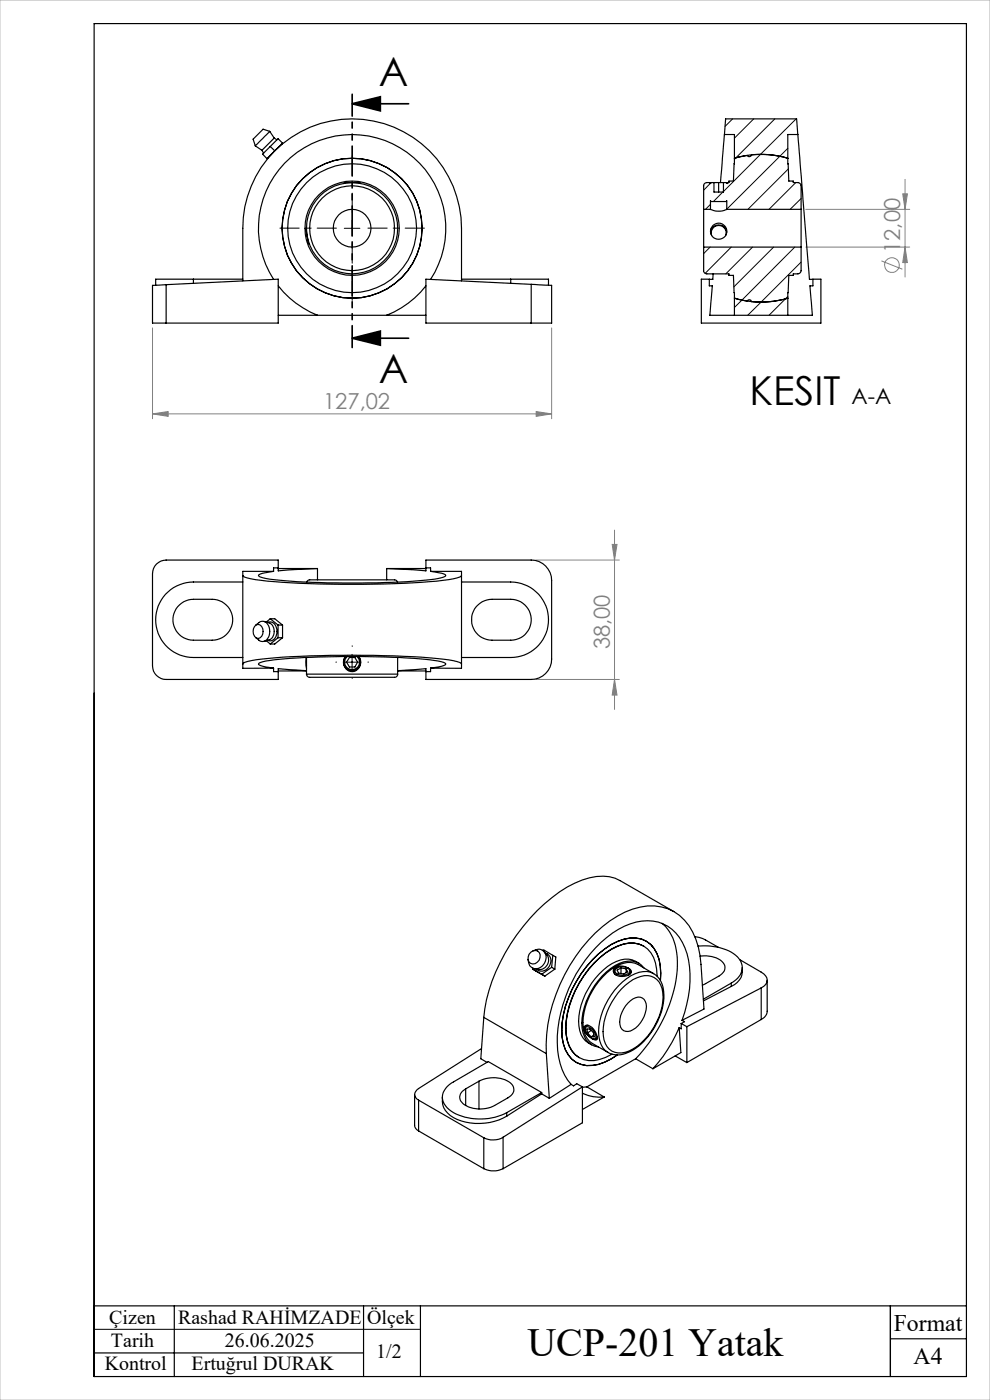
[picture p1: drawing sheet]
<svg xmlns="http://www.w3.org/2000/svg" width="210mm" height="297mm" viewBox="0 0 210 297" stroke-linecap="round" stroke-linejoin="round" font-family="sans-serif">
<g fill="none" stroke="#808080" stroke-width=".21">
<path d="M192 38.1v20.7M170.9 44.4h22.1M170.9 52.4h22.1M187 55.3l4.4 1.8M191.5 41.1h1l-.5 3.3zM192 52.4l.5 3.3h-1zM32.3 69.6v19.2M117 69.6v19.2M32.3 87.8l3.4-.5v1zM32.3 87.8h84.7M113.7 87.3l3.3 .5-3.3 .5zM113.7 118.8h17.7"/>
<path d="M129.9 115.5h1l-.5 3.3zM130.4 112.5v38M113.7 144.1h17.7M130.4 144.1l.5 3.4h-1z"/>
<circle cx="189.2" cy="56.2" r="1.56"/>
</g>
<path d="M74.7 22l6-1.5v3zM74.7 22h12M74.7 71.8l6-1.6v3zM74.7 71.8h12" fill="none" stroke="#000" stroke-width=".35"/>
<path d="M74.7 137.1v-.1M71.4 140.5h-.2M74.7 143.8v.1M78 140.5h.2" fill="none" stroke="#000" stroke-width=".21" stroke-dasharray="15.2 1.3 1.3 1.3"/>
<path d="M71.4 48.4h-12M74.7 45.1v-12M74.7 51.7v12M78 48.4h12" fill="none" stroke="#000" stroke-width=".21" stroke-dasharray="15.2 1.3 1.3 1.3" stroke-dashoffset="11.1"/>
<path d="M73 48.4h3.3M74.7 46.7v3.4M74.7 138.8v3.3M73 140.5h3.3M20 282h69.2" fill="none" stroke="#000" stroke-width=".21"/>
<path d="M74.7 20v53.7" fill="none" stroke="#000" stroke-width=".35" stroke-dasharray="6.3 1.3 1.3 1.3 1.3 1.3" stroke-dashoffset="1.7"/>
<path d="M20 5h185v287h-185zM20 277h185M37 277v15M77.1 277v15M89.2 277v15M188.9 277v15M20 287h57.1M188.9 284h16.1" fill="none" stroke="#000" stroke-width=".25"/>
<path d="M0 0h210v297h-210z" fill="none" stroke="#c0c0c0" stroke-width=".21"/>
<path d="M74.7 22l6-1.5v3zM74.7 71.8l6-1.6v3z" fill="#000"/>
<g fill="#808080">
<path d="M113.7 87.3l3.3 .5-3.3 .5zM32.3 87.8l3.4-.5v1z"/>
<path d="M129.9 115.5h1l-.5 3.3zM130.4 144.1l.5 3.4h-1zM191.5 41.1h1l-.5 3.3zM192 52.4l.5 3.3h-1z"/>
</g>
<g fill="none" stroke="#000" stroke-width=".25">
<path d="M54.2 30.9l1.4 1M55.6 31.9l.3 .6M55.7 32.7l3.3-3.3 .9 1-3.3 3.3zM56.9 33.4v.1M57.2 27.9l-3 3M57.2 27.9l1 1.4-2.6 2.6M57.2 27.9l-1.4-.5-1.8 1.8-.3 .3 .5 1.4M57.3 31.1l1 .9M58.1 29.3l.6 .4M59.7 30.6l.1 .1M72.9 38.9a1.1 1.1 0 0 1 1.2-.2h1.2a1.1 1.1 0 0 1 1.2 .2M150.5 38.7l.3 .1"/>
<path d="M150.5 38.7h-.6a.66 .66 0 0 0-.6 .7v5M150.5 38.7l.1 .2 .2-.2h3.2l.2 .2 .2-.2M151.4 38.7v2h2.1v-2M152.4 38.7v2M153.7 28.5l-.9 10.2M153.7 28.5h2.1v6.2l-.2 3.7h-1v.3h-.2M153.7 28.5l.2-3.3h15.1l.2 3.3M154.4 38.7l-.3 .1M155.8 33.6a20 20 0 0 1 11.3 0 20.2 20.2 0 0 0-7.7-.8 .5 .5 0 0 1-.4 .4 .5 .5 0 0 1-.5-.2zM169.2 28.5h-2.1v6.2l.2 3.7h1v.3h1a.73 .73 0 0 1 .6 .7v5M169.2 28.5l2.5 30.8h.7M41 59.2h-8v1.3"/>
<path d="M41 59.2h10.5M41 59.2v.9M51.5 59.6v-11.2a23.2 23.2 0 0 1 23.2-23.2 23.2 23.2 0 0 1 23.2 23.2v11.2M58 59.3a19.9 19.9 0 0 1 16.7-30.8 19.9 19.9 0 0 1 16.6 30.8M65 48.3l-.1 .2 .5 3.2 .3 .1M97.9 59.2h10.4M108.3 59.2h8v1.3M108.3 59.2v.9M148.8 59.2h1.7v1.4h.6l-.5 6.3h21.7l-.5-6.3h.6v-1.4h1.7v9.3h-25.3zM149.3 44.4v8M149.3 52.4v5a.66 .66 0 0 0 .6 .7h4.7v.3h1l.2 3.7v4.8M149.3 44.4h1.4"/>
<path d="M149.3 52.4h20.6M150.7 44.4a4 4 0 0 0 3.5 0M150.7 44.4v-1.8l.1 .2h3.2l.2-.2v1.8M150.7 49.3a1.72 1.72 0 0 1 1.8-1.6 1.72 1.72 0 0 1 1.7 1.6M151 49.9a1.58 1.58 0 0 1 1.4-2.1 1.58 1.58 0 0 1 1.5 2.1M151.3 58.1l-.1 1.2h-.7M154.2 44.4h15.7M169.9 44.4v8M169.9 52.4v5a.73 .73 0 0 1-.6 .7h-1v.3h-1l-.2 3.7v4.8M35.2 60.4l-2.9 .1v8h2.9M35.2 60.4v8.1M35.2 60.4l23.8-1.2v9.3h-23.8"/>
<path d="M59 60.6a19.9 19.9 0 0 0 8.3 6.3M59 66.9h31.3M90.3 60.6a19.9 19.9 0 0 1-8.3 6.3M112.7 60.3l4.3 .2v8h-4.3M112.7 60.3v8.2M112.7 60.3l-22.4-1.1v9.3h22.4M155.8 63.2l2.7 .6a.5 .5 0 0 1 .5-.2 .5 .5 0 0 1 .4 .4 20.2 20.2 0 0 0 7.7-.8 20 20 0 0 1-11.3 0zM37.7 128.7l1.2-1 1-.4 1.1-.2h4a4.3 4.3 0 0 1 4.4 4.4 4.3 4.3 0 0 1-4.4 4.3h-4a4.3 4.3 0 0 1-3.9-2.5 4.3 4.3 0 0 1 .6-4.6zM51.5 122.1a2.24 2.24 0 0 0 1.8 .7 170.6 170.6 0 0 0 28.1 1.1 94.3 94.3 0 0 0 15.5-1.3l.9-.3 .1-.2M51.5 123.5h-10.5a8 8 0 0 0-8 8 8 8 0 0 0 8 8h10.5M54 132.9a.86 .86 0 0 1 1.5 0 1.64 1.64 0 0 1-.7 2.6 1.64 1.64 0 0 1-.8-2.6zM54.2 132.6a1.63 1.63 0 0 1 2.1-.7 2.51 2.51 0 0 1-.3 4.2h-.3a1.99 1.99 0 0 1-1.5-.8"/>
<path d="M56 131.8a2.3 2.3 0 0 1 1.8 .8 2.16 2.16 0 0 1-.7 3.1l-1.1 .4M56.5 135.9l.8 .7M56.8 132.1a1.43 1.43 0 0 1 1.9 1.5 1.75 1.75 0 0 1-1.7 2.3l-.2-.1M57.3 131.3l-.8 .7M57.3 131.3l1.7 1.3M57.3 131.3h1l1.6 1.3M58 121.2l-2.2 .4-1 .4a.91 .91 0 0 0 1 .6 127.6 127.6 0 0 0 22.4 1l6.6-.1a36.1 36.1 0 0 0 9.6-1.2l.1-.3-.4-.3-2.8-.5M58 121.2h-6.5v20.6l6.5-.1M59 132.6v2.7M59 135.3l-1.7 1.3M59 132.6h.9M59 135.3h.9"/>
<path d="M59 120.5h-1v.7M59 120.6h8.3M59.9 132.6v2.7M59.9 135.3l-1.6 1.3h-1M64.9 139.5l.1 2.3M65 139.5v3.5M65.1 123.5v-.1a1.03 1.03 0 0 1 1.3-.4h16.1a2.17 2.17 0 0 1 1.7 .2l.1 .3M67.3 120.6l-8.3 .5v-2.3h-23.8a2.89 2.89 0 0 0-2.9 2.9v19.5a2.89 2.89 0 0 0 2.9 2.9h23.8v-2.3l6 .5M67.3 120.6v2.4M73.2 139.3a1.96 1.96 0 0 0 0 2.3 1.96 1.96 0 0 0 2.3 .7 2.11 2.11 0 0 0 .6-3M73.4 139.3a1.79 1.79 0 0 0 .1 2.5 1.79 1.79 0 0 0 2.4 0 1.79 1.79 0 0 0 .1-2.5M73.7 139.3a1.57 1.57 0 0 0-.1 2.3 1.57 1.57 0 0 0 2.2 0 1.57 1.57 0 0 0-.1-2.3"/>
<path d="M74.1 139.5h1.2l.5 1-.5 1h-1.2l-.6-1zM82 120.6l8.3 .5v-2.3h22.4a4.3 4.3 0 0 1 4.3 4.4v16.6a4.3 4.3 0 0 1-4.3 4.3h-22.4v-2.3l-6 .5M82 120.6v2.4M82 120.6h8.3M84.3 139.5v3.5M90.3 120.5h1v.7M91.3 121.2h6.6v20.6l-6.6-.1M97.9 123.5h10.4a8 8 0 0 1 8 8 8 8 0 0 1-8 8h-10.4M101 128.7l1.3-1 1-.4 1.1-.2h3.9a4.3 4.3 0 0 1 4.4 4.4 4.3 4.3 0 0 1-4.4 4.3h-3.9a4.3 4.3 0 0 1-4-2.5 4.3 4.3 0 0 1 .6-4.6zM51.5 140.9a2.24 2.24 0 0 1 1.8-.7 186.6 186.6 0 0 1 32.3-1 58.2 58.2 0 0 1 11.8 1.3l.5 .4M58 141.7l-2.2-.3-1-.5a.91 .91 0 0 1 1-.5 132 132 0 0 1 24.2-1.1l4.8 .2a36.1 36.1 0 0 1 9.6 1.1l.1 .3-.4 .3-2.8 .5M58 141.7v.8h1"/>
<path d="M59 142.3h6M65 143a.92 .92 0 0 0 1.4 .7h16.1a2.17 2.17 0 0 0 1.7-.2l.1-.5M65 143h19.3M84.3 142.3h6M91.3 141.7v.8h-1M140.4 195.9a10.1 10.1 0 0 1 3.3 8 30.9 30.9 0 0 1-8.9 20.7M142.9 193.4l-11.3-6.6a9.5 9.5 0 0 0-8.1-.1 32 32 0 0 0-13.9 11.6 36.7 36.7 0 0 0-7 17.5M147.4 198.7h.1a10.2 10.2 0 0 1 4.9 2.3M102.6 215.8l13.3 7.7M102.6 215.8l-.6 8.8 1.3 .8M112.6 202a1.14 1.14 0 0 1 1.4-.3 1.14 1.14 0 0 1 .5 1.4 1.3 1.3 0 0 1-1 1.3 1.3 1.3 0 0 1-1.5-.9l.2-1zM113 205.6l2.6 1.5"/>
<path d="M113 205.6l.7 .4M113 205.4v.2M113.1 201.7a1.75 1.75 0 0 1 2.2 .1 1.75 1.75 0 0 1 .4 2.1 1.93 1.93 0 0 1-3.3 1l-.4-1.4M115.2 201.7l.2-.2 1.9 1.2M115.4 201.9a2.11 2.11 0 0 1 .7 2.8 2.02 2.02 0 0 1-2.8 .8M115.7 202.2a1.85 1.85 0 0 1 1.2 1.6 1.85 1.85 0 0 1-.8 1.7 1.61 1.61 0 0 1-2.3 .1M117 205.2l-2.1 1.5 .7 .4M117 205.2l.7 .4M117.3 202.7l-.3 2.5M117.3 202.7l.6 .3-.2 2.6M117.7 205.6l-2.1 1.5M124.4 217.8a2.2 2.2 0 0 1 2 2.4l-.2 .2a2.2 2.2 0 0 1-2-2.3z"/>
<path d="M124.6 219.1l-.1-.8h.6l.8 .8 .1 .9h-.6M124.6 219.1l.8 .9M124.8 217.6a.57 .57 0 0 0-.6 .1 .57 .57 0 0 0-.1 .6M125 220a2.21 2.21 0 0 1-1-2.2 1.23 1.23 0 0 1 1.8 .4 2.64 2.64 0 0 1 .8 2.4h-.3l-.7-.3M125.4 218.6l-.8 .5M125.7 203.6a13.3 13.3 0 0 1 8-4.6 5.5 5.5 0 0 1 6.1 4.5l.4 2.9-.1 1.6a9.1 9.1 0 0 0-2.1-7.7 6.3 6.3 0 0 0-7-.6 21.5 21.5 0 0 0-10.4 12 15.3 15.3 0 0 0-.7 11 5.5 5.5 0 0 0 7 3.1l1.4-.5 2.7-1.5a8.9 8.9 0 0 1-7.7 2 6.3 6.3 0 0 1-4.1-5.7 21.3 21.3 0 0 1 5.2-15.1zM126 219.5l-.6 .5M130.4 205.3a2.62 2.62 0 0 1 3.5 .8 1.54 1.54 0 0 1-1.8 1 1.63 1.63 0 0 1-2-1.3zM130.6 205.6a2.18 2.18 0 0 1 2.9 0l.1 .4a1.6 1.6 0 0 1-2.2 .8l-.8-.5-.2-.3zM130.9 205.3a.79 .79 0 0 0-.7 .8 .79 .79 0 0 0 .5 .8M131.7 205.3l-.8 .5 .3 .6 1.1 .2 .8-.4-.3-.7M131.7 205.3l1.1 .2"/>
<path d="M131.7 205.3v1.2M131.8 209.8a7.7 7.7 0 0 1 5.7-2.8 3.6 3.6 0 0 1 3.1 3.6 13.6 13.6 0 0 1-7.1 12.4 3.6 3.6 0 0 1-5.5-3.2 13.5 13.5 0 0 1 3.8-10zM132.8 205.5v.8M133.1 205.3a.79 .79 0 0 1 .7 .7 .79 .79 0 0 1-.5 .8M133.2 212.8a2.66 2.66 0 0 1 3.1-1.1 2.62 2.62 0 0 1 .6 3.2 5.3 5.3 0 0 1-3.7 3.9 1.69 1.69 0 0 1-1.8-2 6.5 6.5 0 0 1 1.8-4zM135.5 204.3a4.8 4.8 0 0 0-5.7 .1 15.4 15.4 0 0 0-7 13.3 4.5 4.5 0 0 0 2.7 3.9M136.5 200.7a6.7 6.7 0 0 0-6.9 .7 21.5 21.5 0 0 0-9.6 16.7 6.8 6.8 0 0 0 2.9 6.3M136.5 200.7h.1M136.6 205.3a4 4 0 0 0-5.2-.9 15.1 15.1 0 0 0-7.9 13.7 4 4 0 0 0 3.4 4M138.3 200.6l.2 .2M138.6 206.5a5 5 0 0 1 2.2 4.6 14.3 14.3 0 0 1-7.6 12.2 4.5 4.5 0 0 1-4.2 0M138.6 206.5l-3.3-1.9a4.8 4.8 0 0 0-4.8 .5 14.8 14.8 0 0 0-6.8 12.8 4.4 4.4 0 0 0 2 3.5l3.3 1.9"/>
<path d="M138.6 206.5a5.2 5.2 0 0 0-5.7 1.1 14.8 14.8 0 0 0-5.9 12.2 4.4 4.4 0 0 0 2 3.5M139.3 207.1a7.3 7.3 0 0 0-2.8-6.4 6.8 6.8 0 0 0-6.8 .7 21.2 21.2 0 0 0-9.6 16.7 6.8 6.8 0 0 0 2.8 6.3 6.7 6.7 0 0 0 6.9-.8M144.1 218a31.4 31.4 0 0 1-5.6 8.7M144.1 218l.3 5.3-5.9 3.4M144.5 217.1v1.2l-.4-.3M144.5 217.1l1.2 .7M144.7 216.5l4.6-2.4-.6-9.5a14.6 14.6 0 0 0-4.6-10.4 10.8 10.8 0 0 0-11.5-.7 30.6 30.6 0 0 0-13.8 15.3 32 32 0 0 0-2.9 14.7M144.7 216.5a22.3 22.3 0 0 0 .6-15.5 8.6 8.6 0 0 0-11.6-5 23.6 23.6 0 0 0-11.5 10.6 27.9 27.9 0 0 0-3.7 17.7 11.8 11.8 0 0 0 2.6 5.7M144.7 216.5l.5 .2-.7 .4M145.7 217.8v7.6M148.1 200.7a10.8 10.8 0 0 1 8.4 2.3 3.2 3.2 0 0 1-.9 5.2l-.5 .4M148.5 202.8a5.5 5.5 0 0 1 5 1.6 1.8 1.8 0 0 1-1 2.6l-3.5 2"/>
<path d="M155.1 209.3l-5.9 3M155.1 208.6l-5.9 3.4M155.1 208.6v.7M156.9 203.6l4.6 2.6a1.74 1.74 0 0 1 1.2 1.7 1.74 1.74 0 0 1-1.2 1.7M157.4 205.3a3.5 3.5 0 0 1-2.3 4M161.5 209.6l-15.8 8.2M161.5 209.6v6.7M161.5 216.3l-15.8 9.1M162.7 208v6.9l-.5 .9-.7 .5M87.9 232.2v6.6l.4 .7 .5 .4M88.8 233.4l13.8 8M88.8 239.9l13.8 8"/>
<path d="M88.8 233.4v6.5M93.8 232.8a4.4 4.4 0 0 0 3.2 4.7 12.4 12.4 0 0 0 10.5-.7M98.8 231v3.5M101.6 229.4a6.3 6.3 0 0 1 6.9 .6 1.78 1.78 0 0 1-.8 2.9l-2.8 1.6a6.2 6.2 0 0 1-6.9-.6 1.79 1.79 0 0 1 .8-2.9M101.6 229.4l-2.8 1.6M101.6 229.4v5.9M102.1 222.5l-13.3 8.4a1.32 1.32 0 0 0-.9 1.3 1.32 1.32 0 0 0 .9 1.2M107.5 236v.8M114.9 231.8l-11.3-6.6-7.4 4.3a3.6 3.6 0 0 0-2.1 4.3 6.7 6.7 0 0 0 5.2 3.3 12.2 12.2 0 0 0 8.2-1.1M114.9 232.1l-7.4 4.7M114.9 232.1l1.6 .9M114.9 231.8l-7.4 4.2"/>
<path d="M114.9 231.8v.3M115.9 223.5l.6 9.5M121.1 230l-4.6 3M121.1 230l.6 .4 .6-.5 1.2 .7M123.5 231.9a7.7 7.7 0 0 0 4.7 .8M123.5 230.6l-16.8 10.7M123.5 230.6v7.6l-16.8 9.7M124.5 230.6h-1M124.5 230.6l3.7 2.1M126.7 220l-.2 .5-.7-.1M128.2 232.7l-4.7 2.7M129 223.3h.1"/>
<path d="M134.8 224.6l3.7 2.1M134.8 224.6l-10.3 6M143.2 224l2.5 1.4M102.6 247.9a4.8 4.8 0 0 0 4.1 0M102.6 241.4v6.5M106.7 241.3a4.4 4.4 0 0 1-4.1 .1M106.7 241.3v6.6"/>
<circle cx="74.7" cy="48.4" r="9"/>
<circle cx="74.7" cy="48.4" r="14.9"/>
<circle cx="74.7" cy="48.4" r="9.7"/>
<circle cx="74.7" cy="48.4" r="14.8"/>
<circle cx="74.7" cy="48.4" r="4"/>
<circle cx="74.7" cy="48.4" r="13.7"/>
<circle cx="74.7" cy="48.4" r="10"/>
<circle cx="152.4" cy="49" r="1.71"/>
</g>
<g fill="none" stroke="#000" stroke-width=".21">
<path d="M150.6 38.9l-1.3 1.5M155.4 25.2l-1.6 1.6M159.9 25.2l-4.1 4.1M164.4 25.2l-8.6 8.6M167.1 31.5l-12.9 12.9M167.2 35.8l-8.6 8.6M168.8 38.7l-5.7 5.7M168.9 25.2l-15.4 15.4M150.6 52.4l-1.3 1.4M150.7 43.4l-1.1 1M153.3 40.7l-2 2.1M155.1 52.4l-5.5 5.6"/>
<path d="M159.6 52.4l-5.6 5.7M164.1 52.4l-8.4 8.5M168.6 52.4l-12.8 12.8M169.9 55.6l-11.3 11.3M169.9 42.1l-2.3 2.3M167.1 62.9l-4 4"/>
</g>
<g font-size="8.5">
<text x="80.4" y="18.3">A</text>
<text x="80.4" y="81.3">A</text>
<text x="159" y="85.8">KESIT</text>
<text x="111.9" y="287.7">UCP-201 Yatak</text>
</g>
<g font-size="5">
<text x="189.6" y="282.4">Format</text>
<text x="193.8" y="289.4">A4</text>
</g>
<g font-size="4.7" fill="#808080">
<text x="190.9" y="53.7" transform="rotate(-90 190.9 53.7)">12,00</text>
<text x="68.5" y="86.8">127,02</text>
<text x="129.4" y="137.8" transform="rotate(-90 129.4 137.8)">38,00</text>
</g>
<text font-size="4.7" x="180.6" y="85.8">A-A</text>
<g font-size="4.2">
<text x="23.2" y="280.8">Çizen</text>
<text x="37.8" y="280.8">Rashad RAHİMZADE</text>
<text x="77.9" y="280.8">Ölçek</text>
<text x="23.5" y="285.9">Tarih</text>
<text x="47.7" y="285.9">26.06.2025</text>
<text x="22.2" y="290.7">Kontrol</text>
<text x="40.6" y="290.7">Ertuğrul DURAK</text>
<text x="79.8" y="288.1">1/2</text>
</g>
</svg>
